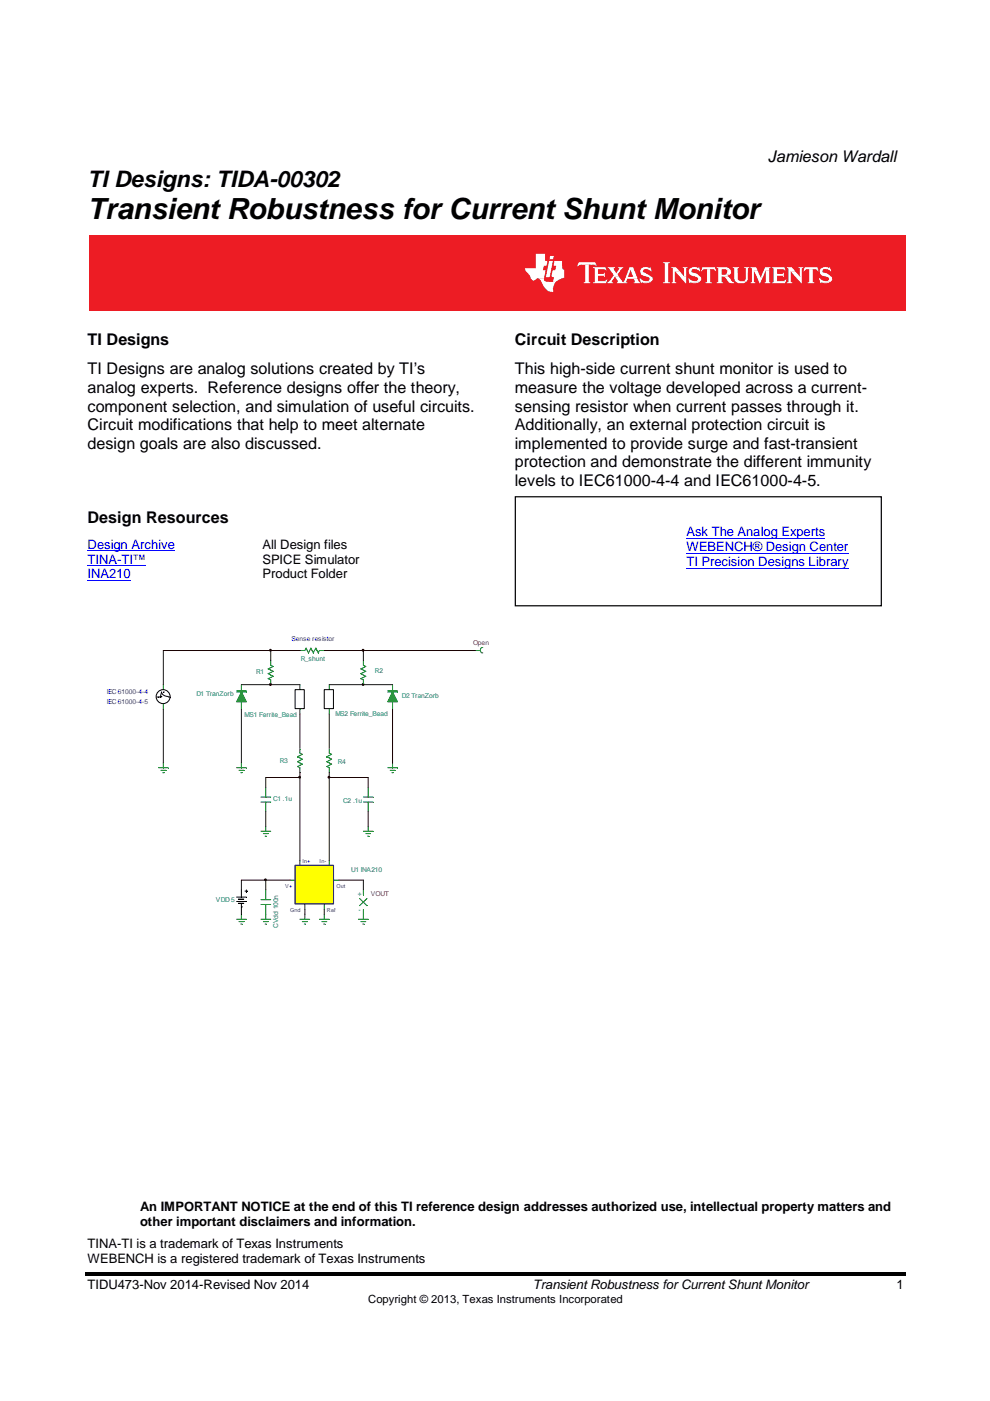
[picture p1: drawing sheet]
<svg xmlns="http://www.w3.org/2000/svg" width="210mm" height="297mm" viewBox="0 0 210 297" stroke-linecap="round" stroke-linejoin="round" font-family="sans-serif">
<path d="M18.1 269.7h174v.8h-174z" fill="#000"/>
<path d="M18.9 49.9h173.1v15.9h-173.1z" fill-rule="evenodd" fill="#ed1c24"/>
<g fill="#fff">
<path d="M136.2 59.9h1.6h-.1a1.54 1.54 0 0 1-1.5 0z" fill-rule="evenodd"/>
<path d="M123.3 56.1h1.6l-.1 3.7 .4 .1v.1h-1.5v-.1l.4-.1v-3.5l-.2-.2z" fill-rule="evenodd"/>
<path d="M125.7 56.6h2.7l.1 .5h-1.7v1h1.4v.4h-1.4v1.1h1.9l-.2 .4h-2.8v-.1l.4-.1v-2.9z" fill-rule="evenodd"/>
<path d="M128.8 56.6h1.6l-.3 .3 .1 .3 .5 .7h.4l-.2 .3 .3 .4h-.8l-.6 1-.1 .2 .3 .2h-1.3l.6-.5 .8-1.2z" fill-rule="evenodd"/>
<path d="M130.4 58.6h.8l.8 1.2h.8l.3 .2h-2.4l.3-.2z" fill-rule="evenodd"/>
<path d="M134.4 59.1h.8l.5 .9h-1.4l.3-.3z" fill-rule="evenodd"/>
<path d="M135.6 59l.3 .2a2.37 2.37 0 0 0 2.3 .4l-.4 .3h-1.7l-.2 .1z" fill-rule="evenodd"/>
<path d="M133.5 56.6h.7l.3 .6h-.8l-.6 1.5h1.9l.2 .4h-2.2l-.2 .7h-.7l.4-.4z" fill-rule="evenodd"/>
<path d="M135.9 57a1.45 1.45 0 0 1 1.8-.2h.3v.2l-1.6 .1-.1 .6 2 1.1v.8h-1l.3-.2 .2-.3-.2-.3-1.2-.3a.97 .97 0 0 1-.5-1.5z" fill-rule="evenodd"/>
<path d="M126.8 59.6h1.3l.7-.4-.1 .4z" fill-rule="evenodd"/>
<path d="M128 58.5h.2v.2z" fill-rule="evenodd"/>
<path d="M133.7 57.2h.8l.5 1.5h-.8z" fill-rule="evenodd"/>
<path d="M128.1 57.8h.1v.3h-.2z" fill-rule="evenodd"/>
<path d="M131 56.6h1.2v.2l-.5 .3-.6 .8h-.4l.7-1z" fill-rule="evenodd"/>
<path d="M136.8 57h1.2l.2 .5-1-.4z" fill-rule="evenodd"/>
<path d="M127.7 57.1h.8l.2 .3-.7-.3z" fill-rule="evenodd"/>
<path d="M137.8 56.6l.2 .2h-.2z" fill-rule="evenodd"/>
<path d="M122.7 55.6h3.5l.2 .5h-3.1l-.8 .4z" fill-rule="evenodd"/>
<path d="M125.2 56.1h1.2l.1 .3-.5-.3z" fill-rule="evenodd"/>
<path d="M174.2 59.9h1.7h-.2a1.66 1.66 0 0 1-1.5 0z" fill-rule="evenodd"/>
<path d="M173.7 59l.3 .2a2.37 2.37 0 0 0 2.2 .4l-.3 .3h-1.7l-.3 .1z" fill-rule="evenodd"/>
<path d="M174 57a1.5 1.5 0 0 1 1.7-.2h.3l.1 .2-1.6 .1-.1 .6 1 .3 1 .8v.5l-.1 .3h-.9l.4-.5-.1-.3-1.3-.3a.91 .91 0 0 1-.4-1.5z" fill-rule="evenodd"/>
<path d="M174.9 57h1.2l.1 .5-.9-.4z" fill-rule="evenodd"/>
<path d="M175.9 56.6l.1 .2h-.2z" fill-rule="evenodd"/>
<path d="M171.5 57.1h.9l-.1 2.7 .4 .1v.1h-1.5v-.1l.4-.1z" fill-rule="evenodd"/>
<path d="M170.6 56.6h2.7l.1 .5h-2.4l-.6 .5z" fill-rule="evenodd"/>
<path d="M172.5 57.1h.9l.2 .4-.7-.4z" fill-rule="evenodd"/>
<path d="M167.6 57.5h1l.9 1.1h.5v1.5z" fill-rule="evenodd"/>
<path d="M166.8 56.6h1.1l.7 .9h-1v2.3l.4 .1v.1h-1.2v-.1l.4-.1v-2.9z" fill-rule="evenodd"/>
<path d="M169.2 56.6h1.1l-.3 .3v1.7h-.5v-1.7z" fill-rule="evenodd"/>
<path d="M163.7 56.6h2.6l.2 .5h-1.7v1h1.4v.4h-1.4v1.1h1.8l-.1 .4h-2.8l.3-.2v-2.9z" fill-rule="evenodd"/>
<path d="M165.7 59.6h.4l.7-.4-.2 .4z" fill-rule="evenodd"/>
<path d="M165.9 58.5h.3v.2h-.2z" fill-rule="evenodd"/>
<path d="M166 57.8h.2v.3h-.3z" fill-rule="evenodd"/>
<path d="M165.7 57.1h.8l.1 .3-.6-.3z" fill-rule="evenodd"/>
<path d="M159.9 57.4h.7l.7 1.4h.4l-.5 1.3z" fill-rule="evenodd"/>
<path d="M159.1 56.6h1.2l.3 .8h-.7v2.4l.3 .2h-1.1l.3-.2v-2.9z" fill-rule="evenodd"/>
<path d="M162.3 57.4h.8v2.4l.3 .2h-1.3l.2-.2z" fill-rule="evenodd"/>
<path d="M162.2 56.6h1.2v.2l-.3 .1v.5h-.8l-.6 1.4h-.4z" fill-rule="evenodd"/>
<path d="M153.3 58.6h1.1l1.3 1.4-1.1-.1-.9-1.2z" fill-rule="evenodd"/>
<path d="M155.3 56.6h1.4l-.3 .3v2.3l.2 .3 1.8 .1a1.79 1.79 0 0 1-2.7-.2v-2.5z" fill-rule="evenodd"/>
<path d="M151.9 56.6h1.9l1 .5h-1.8v1.2h1.7l-.6 .2 .3 .1h-1.4v1.2l.3 .1v.1h-1.4v-.1l.4-.1v-2.9z" fill-rule="evenodd"/>
<path d="M157.8 56.6h1.1l-.3 .3-.1 2.4-.1 .3h-.9l.4-.1 .2-.6v-2z" fill-rule="evenodd"/>
<path d="M153.6 57.1h1.2l.2 .7-.2 .4-1.2 .1 .3-.1 .3-.8-.2-.3z" fill-rule="evenodd"/>
<path d="M146.5 59.9h1.7h-.2a1.6 1.6 0 0 1-1.5 0z" fill-rule="evenodd"/>
<path d="M145.9 59l.3 .2a2.37 2.37 0 0 0 2.3 .4l-.3 .3h-1.8l-.2 .1z" fill-rule="evenodd"/>
<path d="M149.8 57.1h.9l-.1 2.7 .4 .1v.1h-1.5v-.1l.4-.1z" fill-rule="evenodd"/>
<path d="M146.2 57a1.5 1.5 0 0 1 1.8-.2h.3v.2l-1.6 .1-.1 .6 1.1 .3 .9 .8-.1 .8h-.9l.4-.5-.1-.3-1.2-.3a.94 .94 0 0 1-.5-1.5z" fill-rule="evenodd"/>
<path d="M148.9 56.6h2.7l.1 .5h-2.4l-.6 .5z" fill-rule="evenodd"/>
<path d="M147.1 57h1.2l.2 .5-1-.4z" fill-rule="evenodd"/>
<path d="M150.8 57.1h.9l.1 .4-.6-.4z" fill-rule="evenodd"/>
<path d="M148.1 56.6l.2 .2h-.3z" fill-rule="evenodd"/>
<path d="M143.1 57.5h1l.9 1.1h.5v1.5z" fill-rule="evenodd"/>
<path d="M142.3 56.6h1l.8 .9h-1v2.3l.4 .1v.1h-1.2v-.1l.4-.1v-2.9z" fill-rule="evenodd"/>
<path d="M144.7 56.6h1.1l-.3 .3v1.7h-.5v-1.7z" fill-rule="evenodd"/>
<path d="M140.5 55.6h1.6l-.4 .2v4l.4 .1v.1h-1.6v-.1l.4-.1v-4z" fill-rule="evenodd"/>
<path d="M113.9 59h1.5l-.1 .3a1.01 1.01 0 0 0 1.2 .5h1.4l-.3 .3-.4 1 .2 .7-.2 .1-1-.2-.8-.7-.6-1.2a1.08 1.08 0 0 0-.9-.8z" fill-rule="evenodd"/>
<path d="M117.6 55.3h1.6v1.5l.1 .3 .3 .1v1.7l-1.2 .5-.5 .4h-.6l.1-1-.4-.1-.1-.3 .3-1.1h.5l.2-1h-.6z" fill-rule="evenodd"/>
<path d="M113.6 53.8h2v1.5h.5l-.2 1h-.6l-.2 1h.6l-.3 1.7a2.87 2.87 0 0 0-2.3 .5 1.69 1.69 0 0 1-.8-1.2l-.9-1-.1-.4h2.3z" fill-rule="evenodd"/>
<path d="M116.4 55.3h.8l-.7 3.5h-.8z" fill-rule="evenodd"/>
<path d="M116.6 54.3h.8l-.1 .7h-.8z" fill-rule="evenodd"/>
</g>
<path d="M18.6 116.7h18.4M18.6 119.9h12.3M145.5 114.1h29.5M145.5 117.3h34.5M18.6 123h9.1M145.5 120.5h34.4" fill="none" stroke="#00f" stroke-width=".21"/>
<path d="M56.1 186.4h.3v.3h-.3z" fill-rule="evenodd" fill="#3c0000"/>
<path d="M56.1 186.4h.3v.3h-.3z" fill="none" stroke="#3c0000" stroke-width=".21"/>
<path d="M57.2 137.7h.3v.3h-.3z" fill-rule="evenodd" fill="#3c0000"/>
<path d="M57.2 137.7h.3v.3h-.3z" fill="none" stroke="#3c0000" stroke-width=".21"/>
<path d="M57.2 145h.3v.3h-.3z" fill-rule="evenodd" fill="#3c0000"/>
<path d="M57.2 145h.3v.3h-.3z" fill="none" stroke="#3c0000" stroke-width=".21"/>
<path d="M63.4 164.7h.3v.2h-.3z" fill-rule="evenodd" fill="#3c0000"/>
<path d="M63.4 164.6h.3v.3h-.3z" fill="none" stroke="#3c0000" stroke-width=".21"/>
<path d="M69.6 164.7h.3v.2h-.3z" fill-rule="evenodd" fill="#3c0000"/>
<path d="M69.6 164.6h.3v.3h-.3z" fill="none" stroke="#3c0000" stroke-width=".21"/>
<path d="M76.8 137.7h.3v.3h-.3z" fill-rule="evenodd" fill="#3c0000"/>
<path d="M76.8 137.7h.3v.3h-.3z" fill="none" stroke="#3c0000" stroke-width=".21"/>
<path d="M76.8 145h.3v.3h-.3z" fill-rule="evenodd" fill="#3c0000"/>
<path d="M76.8 145h.3v.3h-.3z" fill="none" stroke="#3c0000" stroke-width=".21"/>
<path d="M78.1 175.2v1" fill="none" stroke="#008000" stroke-width=".21"/>
<path d="M77 176.2h2.1" fill="none" stroke="#008000" stroke-width=".21"/>
<path d="M77.6 176.7h1" fill="none" stroke="#008000" stroke-width=".21"/>
<path d="M77.9 177.3h.3" fill="none" stroke="#008000" stroke-width=".21"/>
<path d="M56.3 175.2v1" fill="none" stroke="#008000" stroke-width=".21"/>
<path d="M55.3 176.2h2.1" fill="none" stroke="#008000" stroke-width=".21"/>
<path d="M55.8 176.7h1.1" fill="none" stroke="#008000" stroke-width=".21"/>
<path d="M56.2 177.3h.3" fill="none" stroke="#008000" stroke-width=".21"/>
<path d="M83.2 161.8v1" fill="none" stroke="#008000" stroke-width=".21"/>
<path d="M82.2 162.8h2.1" fill="none" stroke="#008000" stroke-width=".21"/>
<path d="M82.7 163.3h1" fill="none" stroke="#008000" stroke-width=".21"/>
<path d="M83.1 163.8h.3" fill="none" stroke="#008000" stroke-width=".21"/>
<path d="M51.2 161.8v1" fill="none" stroke="#008000" stroke-width=".21"/>
<path d="M50.2 162.8h2" fill="none" stroke="#008000" stroke-width=".21"/>
<path d="M50.7 163.3h1" fill="none" stroke="#008000" stroke-width=".21"/>
<path d="M51.1 163.8h.2" fill="none" stroke="#008000" stroke-width=".21"/>
<path d="M56.3 193.8v1.1" fill="none" stroke="#008000" stroke-width=".21"/>
<path d="M55.3 194.9h2.1" fill="none" stroke="#008000" stroke-width=".21"/>
<path d="M55.8 195.4h1.1" fill="none" stroke="#008000" stroke-width=".21"/>
<path d="M56.2 195.9h.3" fill="none" stroke="#008000" stroke-width=".21"/>
<path d="M77 193.8v1.1" fill="none" stroke="#008000" stroke-width=".21"/>
<path d="M76 194.9h2.1" fill="none" stroke="#008000" stroke-width=".21"/>
<path d="M76.5 195.4h1.1" fill="none" stroke="#008000" stroke-width=".21"/>
<path d="M76.9 195.9h.3" fill="none" stroke="#008000" stroke-width=".21"/>
<path d="M68.7 193.8v1.1" fill="none" stroke="#008000" stroke-width=".21"/>
<path d="M67.7 194.9h2.1" fill="none" stroke="#008000" stroke-width=".21"/>
<path d="M68.2 195.4h1.1" fill="none" stroke="#008000" stroke-width=".21"/>
<path d="M68.6 195.9h.3" fill="none" stroke="#008000" stroke-width=".21"/>
<path d="M64.6 193.8v1.1" fill="none" stroke="#008000" stroke-width=".21"/>
<path d="M63.6 194.9h2.1" fill="none" stroke="#008000" stroke-width=".21"/>
<path d="M64.1 195.4h1.1" fill="none" stroke="#008000" stroke-width=".21"/>
<path d="M64.5 195.9h.3" fill="none" stroke="#008000" stroke-width=".21"/>
<path d="M51.2 193.8v1.1" fill="none" stroke="#008000" stroke-width=".21"/>
<path d="M50.2 194.9h2" fill="none" stroke="#008000" stroke-width=".21"/>
<path d="M50.7 195.4h1" fill="none" stroke="#008000" stroke-width=".21"/>
<path d="M51.1 195.9h.2" fill="none" stroke="#008000" stroke-width=".21"/>
<path d="M34.6 161.8v1" fill="none" stroke="#008000" stroke-width=".21"/>
<path d="M33.6 162.8h2.1" fill="none" stroke="#008000" stroke-width=".21"/>
<path d="M34.1 163.3h1.1" fill="none" stroke="#008000" stroke-width=".21"/>
<path d="M34.5 163.8h.3" fill="none" stroke="#008000" stroke-width=".21"/>
<path d="M83.2 149.3v1.1" fill="none" stroke="#008000" stroke-width=".21"/>
<path d="M83.2 145.2v1" fill="none" stroke="#008000" stroke-width=".21"/>
<path d="M83.2 146.2v3.1" fill="none" stroke="#008000" stroke-width=".21"/>
<path d="M83.2 146.7l1.1 2.1h-2.1z" fill="#008080"/>
<path d="M82.2 146.7h2.1M83.2 146.7l1.1 2.1h-2.1z" fill="none" stroke="#008000" stroke-width=".21"/>
<path d="M82.2 146.5h2.1" fill="none" stroke="#008000" stroke-width=".21"/>
<path d="M51.2 149.3v1.1" fill="none" stroke="#008000" stroke-width=".21"/>
<path d="M51.2 145.2v1" fill="none" stroke="#008000" stroke-width=".21"/>
<path d="M51.2 146.2v3.1" fill="none" stroke="#008000" stroke-width=".21"/>
<path d="M51.2 146.7l1 2.1h-2z" fill="#008080"/>
<path d="M50.2 146.7h2M51.2 146.7l1 2.1h-2z" fill="none" stroke="#008000" stroke-width=".21"/>
<path d="M50.2 146.5h2" fill="none" stroke="#008000" stroke-width=".21"/>
<path d="M34.6 145.2v1" fill="none" stroke="#008000" stroke-width=".21"/>
<path d="M34.6 149.3v1.1" fill="none" stroke="#008000" stroke-width=".21"/>
<g fill="none" stroke="#000" stroke-width=".21">
<path d="M33.2 147.8h.8M34 147.8h.1M34.1 147.7h.1M34.6 146.7h.1M35.7 147.7h-.1a1.3 1.3 0 0 1-1.4-1l-.2 1.1M35.7 147.8h.4"/>
<circle cx="34.6" cy="147.7" r="1.48"/>
</g>
<path d="M78.1 170.1v2" fill="none" stroke="#008000" stroke-width=".21"/>
<path d="M78.1 166.9v2.1" fill="none" stroke="#008000" stroke-width=".21"/>
<path d="M77 170.1h2.1" fill="none" stroke="#008000" stroke-width=".21"/>
<path d="M77 169h2.1" fill="none" stroke="#008000" stroke-width=".21"/>
<path d="M56.3 170.1v2" fill="none" stroke="#008000" stroke-width=".21"/>
<path d="M56.3 166.9v2.1" fill="none" stroke="#008000" stroke-width=".21"/>
<path d="M55.3 170.1h2.1" fill="none" stroke="#008000" stroke-width=".21"/>
<path d="M55.3 169h2.1" fill="none" stroke="#008000" stroke-width=".21"/>
<path d="M69.8 158.7v1" fill="none" stroke="#008000" stroke-width=".21"/>
<path d="M69.8 162.8v1" fill="none" stroke="#008000" stroke-width=".21"/>
<path d="M69.3 160.4l.5 .3" fill="none" stroke="#008000" stroke-width=".21"/>
<path d="M69.8 160.2l-.5 .2" fill="none" stroke="#008000" stroke-width=".21"/>
<path d="M69.8 160.7l.5 .3" fill="none" stroke="#008000" stroke-width=".21"/>
<path d="M70.3 161l-.5 .2" fill="none" stroke="#008000" stroke-width=".21"/>
<path d="M69.3 161.5l.5 .3" fill="none" stroke="#008000" stroke-width=".21"/>
<path d="M69.8 161.2l-.5 .3" fill="none" stroke="#008000" stroke-width=".21"/>
<path d="M69.8 159.7l.5 .2" fill="none" stroke="#008000" stroke-width=".21"/>
<path d="M70.3 159.9l-.5 .3" fill="none" stroke="#008000" stroke-width=".21"/>
<path d="M69.8 161.8l.5 .2" fill="none" stroke="#008000" stroke-width=".21"/>
<path d="M70.3 162l-.5 .3" fill="none" stroke="#008000" stroke-width=".21"/>
<path d="M69.3 162.5l.5 .3" fill="none" stroke="#008000" stroke-width=".21"/>
<path d="M69.8 162.3l-.5 .2" fill="none" stroke="#008000" stroke-width=".21"/>
<path d="M63.6 158.7v1" fill="none" stroke="#008000" stroke-width=".21"/>
<path d="M63.6 162.8v1" fill="none" stroke="#008000" stroke-width=".21"/>
<path d="M63.1 160.4l.5 .3" fill="none" stroke="#008000" stroke-width=".21"/>
<path d="M63.6 160.2l-.5 .2" fill="none" stroke="#008000" stroke-width=".21"/>
<path d="M63.6 160.7l.5 .3" fill="none" stroke="#008000" stroke-width=".21"/>
<path d="M64.1 161l-.5 .2" fill="none" stroke="#008000" stroke-width=".21"/>
<path d="M63.1 161.5l.5 .3" fill="none" stroke="#008000" stroke-width=".21"/>
<path d="M63.6 161.2l-.5 .3" fill="none" stroke="#008000" stroke-width=".21"/>
<path d="M63.6 159.7l.5 .2" fill="none" stroke="#008000" stroke-width=".21"/>
<path d="M64.1 159.9l-.5 .3" fill="none" stroke="#008000" stroke-width=".21"/>
<path d="M63.6 161.8l.5 .2" fill="none" stroke="#008000" stroke-width=".21"/>
<path d="M64.1 162l-.5 .3" fill="none" stroke="#008000" stroke-width=".21"/>
<path d="M63.1 162.5l.5 .3" fill="none" stroke="#008000" stroke-width=".21"/>
<path d="M63.6 162.3l-.5 .2" fill="none" stroke="#008000" stroke-width=".21"/>
<path d="M69.8 145.2v1" fill="none" stroke="#008000" stroke-width=".21"/>
<path d="M69.8 150.4v1" fill="none" stroke="#008000" stroke-width=".21"/>
<path d="M68.7 146.2h2v4h-2z" fill-rule="evenodd" fill="#fff"/>
<path d="M68.7 146.2h2v4h-2z" fill="none" stroke="#000" stroke-width=".21"/>
<path d="M63.6 145.2v1" fill="none" stroke="#008000" stroke-width=".21"/>
<path d="M63.6 150.4v1" fill="none" stroke="#008000" stroke-width=".21"/>
<path d="M62.6 146.2h1.9v4h-1.9z" fill-rule="evenodd" fill="#fff"/>
<path d="M62.6 146.2h1.9v4h-1.9z" fill="none" stroke="#000" stroke-width=".21"/>
<path d="M77 144.1v.9" fill="none" stroke="#008000" stroke-width=".21"/>
<path d="M77 140v1.1" fill="none" stroke="#008000" stroke-width=".21"/>
<path d="M77 143.1l.6 .3" fill="none" stroke="#008000" stroke-width=".21"/>
<path d="M77.6 143.4l-.6 .2" fill="none" stroke="#008000" stroke-width=".21"/>
<path d="M76.5 142.8l.5 .3" fill="none" stroke="#008000" stroke-width=".21"/>
<path d="M77 142.6l-.5 .2" fill="none" stroke="#008000" stroke-width=".21"/>
<path d="M77 142.1l.6 .2" fill="none" stroke="#008000" stroke-width=".21"/>
<path d="M77.6 142.3l-.6 .3" fill="none" stroke="#008000" stroke-width=".21"/>
<path d="M76.5 143.9l.5 .2" fill="none" stroke="#008000" stroke-width=".21"/>
<path d="M77 143.6l-.5 .3" fill="none" stroke="#008000" stroke-width=".21"/>
<path d="M76.5 141.8l.5 .3" fill="none" stroke="#008000" stroke-width=".21"/>
<path d="M77 141.6l-.5 .2" fill="none" stroke="#008000" stroke-width=".21"/>
<path d="M77 141.1l.6 .2" fill="none" stroke="#008000" stroke-width=".21"/>
<path d="M77.6 141.3l-.6 .3" fill="none" stroke="#008000" stroke-width=".21"/>
<path d="M57.4 144.1v.9" fill="none" stroke="#008000" stroke-width=".21"/>
<path d="M57.4 140v1.1" fill="none" stroke="#008000" stroke-width=".21"/>
<path d="M57.4 143.1l.5 .3" fill="none" stroke="#008000" stroke-width=".21"/>
<path d="M57.9 143.4l-.5 .2" fill="none" stroke="#008000" stroke-width=".21"/>
<path d="M56.9 142.8l.5 .3" fill="none" stroke="#008000" stroke-width=".21"/>
<path d="M57.4 142.6l-.5 .2" fill="none" stroke="#008000" stroke-width=".21"/>
<path d="M57.4 142.1l.5 .2" fill="none" stroke="#008000" stroke-width=".21"/>
<path d="M57.9 142.3l-.5 .3" fill="none" stroke="#008000" stroke-width=".21"/>
<path d="M56.9 143.9l.5 .2" fill="none" stroke="#008000" stroke-width=".21"/>
<path d="M57.4 143.6l-.5 .3" fill="none" stroke="#008000" stroke-width=".21"/>
<path d="M56.9 141.8l.5 .3" fill="none" stroke="#008000" stroke-width=".21"/>
<path d="M57.4 141.6l-.5 .2" fill="none" stroke="#008000" stroke-width=".21"/>
<path d="M57.4 141.1l.5 .2" fill="none" stroke="#008000" stroke-width=".21"/>
<path d="M57.9 141.3l-.5 .3" fill="none" stroke="#008000" stroke-width=".21"/>
<path d="M100.8 137.9h1.1" fill="none" stroke="#008000" stroke-width=".21"/>
<path d="M102.4 137.3a.58 .58 0 0 0-.5 .6 .58 .58 0 0 0 .5 .5M63.6 182.5v1" fill="none" stroke="#008000" stroke-width=".21"/>
<path d="M69.8 182.5v1" fill="none" stroke="#008000" stroke-width=".21"/>
<path d="M61.5 186.6h1.1" fill="none" stroke="#008000" stroke-width=".21"/>
<path d="M64.6 191.8v1" fill="none" stroke="#008000" stroke-width=".21"/>
<path d="M70.8 186.6h1.1" fill="none" stroke="#008000" stroke-width=".21"/>
<path d="M68.7 191.8v1" fill="none" stroke="#008000" stroke-width=".21"/>
<path d="M62.6 183.5h8.1v8.1h-8.1z" fill-rule="evenodd" fill="#ff0"/>
<path d="M62.6 183.5h8.1v8.1h-8.1z" fill="none" stroke="#000080" stroke-width=".26"/>
<path d="M56.3 188.7v2.1" fill="none" stroke="#008000" stroke-width=".21"/>
<path d="M56.3 191.8v2" fill="none" stroke="#008000" stroke-width=".21"/>
<path d="M55.3 190.8h2.1" fill="none" stroke="#008000" stroke-width=".21"/>
<path d="M55.3 191.8h2.1" fill="none" stroke="#008000" stroke-width=".21"/>
<path d="M77 188.7v1" fill="none" stroke="#008000" stroke-width=".21"/>
<path d="M77 192.8v1" fill="none" stroke="#008000" stroke-width=".21"/>
<path d="M76.2 190.5l1.6 1.5" fill="none" stroke="#008000" stroke-width=".21"/>
<path d="M77.8 190.5l-1.6 1.5" fill="none" stroke="#008000" stroke-width=".21"/>
<path d="M63.7 137.9h.9" fill="none" stroke="#008000" stroke-width=".21"/>
<path d="M67.7 137.9h1" fill="none" stroke="#008000" stroke-width=".21"/>
<path d="M65.7 137.9l-.3 .5" fill="none" stroke="#008000" stroke-width=".21"/>
<path d="M65.2 137.9l.2 .5" fill="none" stroke="#008000" stroke-width=".21"/>
<path d="M65.9 137.4l-.2 .5" fill="none" stroke="#008000" stroke-width=".21"/>
<path d="M65.9 137.4l.3 .5" fill="none" stroke="#008000" stroke-width=".21"/>
<path d="M66.7 137.9l-.3 .5" fill="none" stroke="#008000" stroke-width=".21"/>
<path d="M66.2 137.9l.2 .5" fill="none" stroke="#008000" stroke-width=".21"/>
<path d="M64.9 137.4l-.3 .5" fill="none" stroke="#008000" stroke-width=".21"/>
<path d="M64.9 137.4l.3 .5" fill="none" stroke="#008000" stroke-width=".21"/>
<path d="M67 137.4l-.3 .5" fill="none" stroke="#008000" stroke-width=".21"/>
<path d="M67 137.4l.2 .5" fill="none" stroke="#008000" stroke-width=".21"/>
<path d="M67.7 137.9l-.2 .5" fill="none" stroke="#008000" stroke-width=".21"/>
<path d="M67.2 137.9l.3 .5" fill="none" stroke="#008000" stroke-width=".21"/>
<path d="M50.2 190.2h2M50.2 191.1h2M50.5 190.6h1.2zM50.5 191.5h1.2zM51.2 192.3h.1M51.2 188.7v1.5M51.2 191.6v2.2M51.9 188.9h.6M52.2 188.7v.5" fill="none" stroke="#000" stroke-width=".21"/>
<g fill="#000">
<path d="M50.5 190.6h1.2z" fill-rule="evenodd"/>
<path d="M50.5 191.5h1.2z" fill-rule="evenodd"/>
</g>
<g fill="none" stroke="#3c0000" stroke-width=".21">
<path d="M57.4 137.9h.1M57.4 137.9v2.1M63.6 137.9h-29v7.3M68.7 137.9h32.1M77 137.9v2.1M34.6 150.4v11.4M51.2 150.4v11.4M51.2 145.2h12.4M63.6 151.4v7.2M69.8 151.4v7.2M69.8 145.2h13.4M83.2 150.4v11.4"/>
<path d="M56.3 172.1v3.1M63.6 164.8h-7.3v2.1M63.6 163.8v18.7M69.8 164.8h8.3v2.1M69.8 163.8v18.7M78.1 172.1v3.1M56.3 186.6v2.1M61.5 186.6h-10.3v2.1M64.6 192.8v1M68.7 192.8v1M71.9 186.6h5.1v2.1"/>
</g>
<path d="M61.3 134.5h11.1v2h-11.1z" fill-rule="evenodd" fill="#fff"/>
<path d="M61.3 134.4h11.1v2.1h-11.1z" fill="none" stroke="#fff" stroke-width=".21"/>
<path d="M109.3 105.3h77.6v23.1h-77.6z" fill="none" stroke="#000" stroke-width=".26"/>
<text font-size="6.2" x="18.6" y="46.4">Transient Robustness for Current Shunt Monitor</text>
<text font-size="4.8" x="18.6" y="39.6">TI Designs: TIDA-00302</text>
<g font-size="3.4">
<text x="162.8" y="34.4">Jamieson Wardall</text>
<text x="18.6" y="73.2">TI Designs</text>
<text x="109.2" y="73.2">Circuit Description</text>
<text x="18.6" y="79.4">TI Designs are analog solutions created by TI’s</text>
<text x="18.6" y="83.3">analog experts. Reference designs offer the theory,</text>
<text x="109.2" y="79.4">This high-side current shunt monitor is used to</text>
<text x="109.2" y="83.3">measure the voltage developed across a current-</text>
<text x="18.6" y="87.2">component selection, and simulation of useful circuits.</text>
<text x="109.2" y="87.2">sensing resistor when current passes through it.</text>
<text x="18.6" y="91.2">Circuit modifications that help to meet alternate</text>
<text x="18.6" y="95.1">design goals are also discussed.</text>
<text x="109.2" y="91.2">Additionally, an external protection circuit is</text>
<text x="109.2" y="95.1">implemented to provide surge and fast-transient</text>
<text x="109.2" y="99.1">protection and demonstrate the different immunity</text>
<text x="109.2" y="103">levels to IEC61000-4-4 and IEC61000-4-5.</text>
<text x="18.6" y="110.8">Design Resources</text>
</g>
<g font-size="2.8" fill="#00f">
<text x="145.5" y="113.7">Ask The Analog Experts</text>
<text x="18.6" y="116.3">Design Archive</text>
<text x="18.6" y="119.5">TINA-TI™</text>
<text x="145.5" y="116.9">WEBENCH® Design Center</text>
<text x="18.6" y="122.6">INA210</text>
<text x="145.5" y="120.1">TI Precision Designs Library</text>
</g>
<g font-size="2.8">
<text x="55.7" y="116.3">All Design files</text>
<text x="55.7" y="119.5">SPICE Simulator</text>
<text x="55.7" y="122.6">Product Folder</text>
<text x="29.7" y="256.8">An IMPORTANT NOTICE at the end of this TI reference design addresses authorized use, intellectual property matters and</text>
<text x="29.7" y="260">other important disclaimers and information.</text>
<text x="18.6" y="264.6">TINA-TI is a trademark of Texas Instruments</text>
<text x="18.6" y="267.8">WEBENCH is a registered trademark of Texas Instruments</text>
<text x="18.6" y="273.3">TIDU473-Nov 2014-Revised Nov 2014</text>
<text x="112.9" y="273.3">Transient Robustness for Current Shunt Monitor</text>
<text x="190.1" y="273.3">1</text>
</g>
<text font-size="2.4" x="78.1" y="276.2">Copyright © 2013, Texas Instruments Incorporated</text>
<g font-size="1.4" fill="#00f">
<text x="61.8" y="135.8">Sense resistor</text>
<text x="22.6" y="147.2">IEC 61000-4-4</text>
<text x="22.6" y="149.3">IEC 61000-4-5</text>
</g>
<g font-size="1.4" fill="#800080">
<text x="100.3" y="136.7">Open</text>
<text x="78.6" y="190">VOUT</text>
</g>
<g font-size="1.4" fill="#008080">
<text x="54.3" y="142.9">R1</text>
<text x="63.8" y="140.2">R_shunt</text>
<text x="79.5" y="142.8">R2</text>
<text x="41.7" y="147.6">D1 TranZorb</text>
<text x="85.2" y="148">D2 TranZorb</text>
<text x="51.9" y="152">MS1 Ferrite_Bead</text>
<text x="71.1" y="151.8">MS2 Ferrite_Bead</text>
<text x="59.4" y="161.8">R3</text>
<text x="71.6" y="162">R4</text>
<text x="57.9" y="169.8">C1 .1u</text>
<text x="72.8" y="170.2">C2 .1u</text>
<text x="74.5" y="184.9">U1 INA210</text>
<text x="45.8" y="191.2">VDD 5</text>
<text x="75.9" y="190">+</text>
<text x="59" y="196.7" transform="rotate(-90 59 196.7)">CVdd 100n</text>
<text x="76" y="193.3">-</text>
</g>
<g font-size="1.2" fill="#00f">
<text x="64.1" y="183">In+</text>
<text x="67.7" y="183">In-</text>
<text x="60.5" y="188.3">V+</text>
<text x="71.4" y="188.3">Out</text>
<text x="61.6" y="193.4">Gnd</text>
<text x="69.3" y="193.4">Ref</text>
</g>
</svg>
